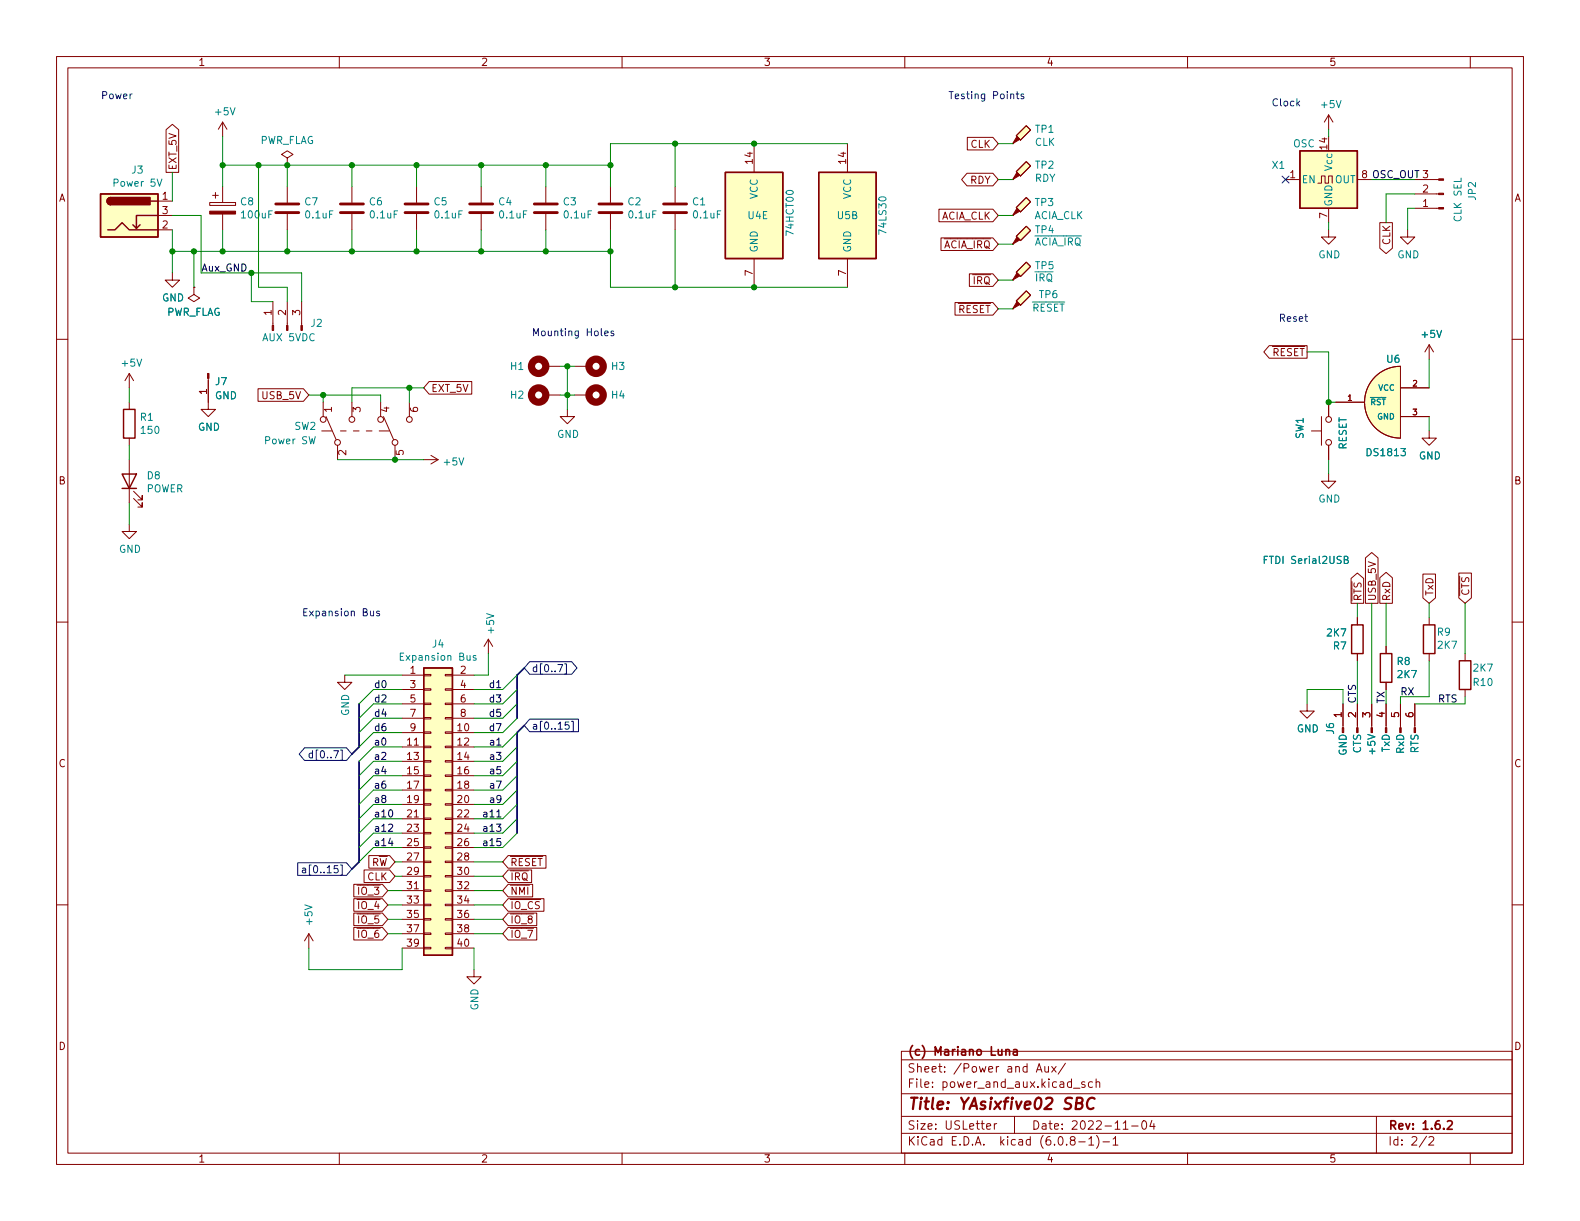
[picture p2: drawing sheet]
<svg xmlns="http://www.w3.org/2000/svg" width="279mm" height="216mm" viewBox="0 0 279 216" stroke-linecap="round" stroke-linejoin="round" font-family="sans-serif">
<g fill="none" stroke="#840000" stroke-width=".18">
<path d="M10 10h259.4v195.9h-259.4zM12 12h255.4v191.9h-255.4zM60 10v2M110 10v2M160 10v2M210 10v2M260 10v2M27.9 35.6h2.6M27.9 38.1h2.6M29.4 22.9l1.1-.9 1.1 .9v7.6h-2.2zM37.1 35.8h4.6v.5h-4.6zM37.6 34.5h1"/>
<path d="M38.1 34v1.1M39.4 21.6v2.5M39.4 33v2.8M39.4 37.8v2.8M39.4 21.6l-.8 1.3M39.4 21.6l.7 1.3M50.8 27.9l1-.6-1-.6-1 .6 1 .6v1.3M50.8 29.2h.1M50.8 33v2.8M50.8 37.8v2.8M62.2 33v2.8M62.2 37.8v2.8"/>
<path d="M73.7 33v2.8M73.7 37.8v2.8M85.1 33v2.8M85.1 37.8v2.8M96.5 33v2.8M96.5 37.8v2.8M107.9 33v2.8M107.9 37.8v2.8M119.4 33v2.8M119.4 37.8v2.8M133.3 25.4v5.1M149.9 25.4v5.1"/>
<path d="M166 37h9.6l.9 1.1-.9 1.1h-9.6zM171 30.6h4.6l.9 1.2-.9 1.1h-4.6l-1-1.1zM171.1 24.3h4.5l.9 1.1-.9 1.1h-4.5zM179.1 38.1h.1M179.1 25.4h.1M179.1 31.8h.1M179.7 36.7l1.8-1.8 .7 .8-1.7 1.8zM179.7 24l1.8-1.8 .7 .8-1.7 1.8zM181.5 28.6l.7 .7-1.7 1.8-.8-.7zM227.3 31.8h2.6M233 32.4h.7v-1.3h.6v1.3h.6v-1.3h.7v1.3M234.9 20.3v2.6"/>
<path d="M234.9 36.8v2.6M234.9 20.3l-.7 1.3M234.9 20.3l.8 1.3M240 31.8h2.6M244 39.4h2.2v4.5l-1.1 .9-1.1-.9zM250.2 31.8h4.2M250.2 34.3h4.2M250.2 36.8h4.2M10 60h2M27.9 40.6h2.6M30.5 48.3v1.2h1.2l-1.2 1.3-1.3-1.3h1.3M34.3 50.8v1.3l1 .6-1 .6-1-.6 1-.6"/>
<path d="M34.3 50.8h.1M48.3 53.3v4.3M50.8 53.3v4.3M53.3 53.3v4.3M133.3 45.7v5.1M149.9 45.7v5.1M166.4 42.1h9.2l.9 1.1-.9 1.1h-9.2zM168.9 53.5h6.7l.9 1.1-.9 1.1h-6.7zM171.4 48.4h4.2l.9 1.1-.9 1.1h-4.2zM179.1 49.5h.1M179.1 43.2h.1M179.1 54.6h.1"/>
<path d="M179.7 48.1l1.8-1.7 .7 .7-1.7 1.8zM179.7 53.2l1.8-1.8 .7 .8-1.7 1.8zM181.5 40l.7 .8-1.7 1.7-.8-.7zM234.9 40.6v1.3h1.3l-1.3 1.3-1.2-1.3h1.2M248.9 40.6v1.3h1.3l-1.3 1.3-1.3-1.3h1.3M267.4 60h2M22.9 66v2.6M22.9 71.1v1.3M22.9 77.5v1.2M22.9 66l-.8 1.3M22.9 66l.7 1.3M36.8 66.9v5.5h1.3l-1.3 1.3-1.2-1.3h1.2"/>
<path d="M45.6 68.7h8.1l.9 1.2-.9 1.1h-8.1zM56.9 76.2h1.8M57.1 71.1v2.6M57.7 73.7l1.7 4M59.7 78.7v2.6M60.2 76.2h1M62.2 71.1v2.6M62.5 76.2h1M64.8 76.2h1M67.1 76.2h1.7M67.3 71.1v2.6M67.8 73.7l1.8 4"/>
<path d="M69.8 78.7v2.6M72.4 71.1v2.6M75.9 67.5h7.5v2.2h-7.5l-1-1.1zM96.5 64.8h2.6M96.5 69.9h2.6M100.3 72.4v1.3h1.3l-1.3 1.2-1.2-1.2h1.2M101.6 64.8h2.5M101.6 69.9h2.5M224.4 61.1h6.7v2.2h-6.7l-.9-1.1zM231.9 76.2h1.8M233.7 73.7v5M234.9 71.1v2.6"/>
<path d="M234.9 78.7v2.6M236.2 71.1h5M243.2 66.6a6.4 6.4 0 0 1 4.4-1.8v12.7a6.4 6.4 0 0 1-5.8-4 6.4 6.4 0 0 1 1.4-6.9zM247.7 68.6h5M247.7 73.7h5M252.7 76.2v1.3h1.3l-1.3 1.2-1.2-1.2h1.2M252.7 61v2.5M252.7 61l-.7 1.2M252.7 61l.8 1.2M22.9 92.7v1.3h1.2l-1.2 1.3-1.3-1.3h1.3M22.9 81.3v7.6M23.6 88.1l1.5 1.6v-.8v.8h-.7"/>
<path d="M23.6 86.9l1.5 1.5v-.8v.8h-.7M74.9 81.3h2.6M76.2 80.5l1.3 .8M77.5 81.3l-1.3 .7M234.9 83.8v1.3h1.3l-1.3 1.3-1.2-1.3h1.2M241.5 98.7l1.1-1 1.1 1v8h-2.2zM10 110h2M61 119.4v1.3h1.2l-1.2 1.2-1.3-1.2h1.3M71.1 119.4h3.8M74.9 119.3h1.3v.2h-1.3zM78.7 119.3h1.3v.2h-1.3zM80 119.4h3.8"/>
<path d="M86.4 113l-.8 1.3M86.4 113v2.6M86.4 113l.7 1.3M238.9 102.3l1.1-1 1.1 1v4.4h-2.2zM240 109.2v1.3M240 115.6v1.2M244 102.2l1.1-1 1.1 1v4.5h-2.2zM245.1 114.3v1.3M251.6 101.5h2.2v4.2l-1.1 1-1.1-1zM252.7 109.2v1.3M252.7 115.6v1.2M258 101.3h2.2v4.4l-1.1 1-1.1-1z"/>
<path d="M259.1 115.6v1.2M267.4 110h2M71.1 129.5h3.8M71.1 132.1h3.8M71.1 134.6h3.8M71.1 137.2h3.8M71.1 139.7h3.8M71.1 121.9h3.8M71.1 124.5h3.8M71.1 127h3.8M74.9 139.6h1.3v.2h-1.3zM74.9 137h1.3v.3h-1.3z"/>
<path d="M74.9 134.5h1.3v.2h-1.3zM74.9 132h1.3v.2h-1.3zM74.9 129.4h1.3v.3h-1.3zM74.9 126.9h1.3v.2h-1.3zM74.9 124.3h1.3v.3h-1.3zM74.9 121.8h1.3v.2h-1.3zM78.7 139.6h1.3v.2h-1.3zM78.7 137h1.3v.3h-1.3zM78.7 134.5h1.3v.2h-1.3zM78.7 132h1.3v.2h-1.3zM78.7 129.4h1.3v.3h-1.3zM78.7 126.9h1.3v.2h-1.3z"/>
<path d="M78.7 124.3h1.3v.3h-1.3zM78.7 121.8h1.3v.2h-1.3zM80 129.5h3.8M80 132.1h3.8M80 134.6h3.8M80 137.2h3.8M80 139.7h3.8M80 121.9h3.8M80 124.5h3.8M80 127h3.8M231.1 124.5v1.2h1.3l-1.3 1.3-1.2-1.3h1.2M237.5 124.5v4.2"/>
<path d="M240 124.5v4.2M242.6 124.5v4.2M245.1 120.7v1.2M245.1 124.5v4.2M247.6 124.5v4.2M250.2 124.5v4.2M259.1 121.9v1.3M10 160h2M62.6 156.4h5l1 1.1-1 1.1h-5zM62.6 158.9h5l1 1.1-1 1.1h-5zM64.4 153.8h4.5l.9 1.1-.9 1.2h-4.5zM65.2 151.3h3.7l.9 1.1-.9 1.1h-3.7z"/>
<path d="M71.1 142.2h3.8M71.1 144.8h3.8M71.1 147.3h3.8M71.1 149.9h3.8M71.1 152.4h3.8M71.1 154.9h3.8M71.1 157.5h3.8M74.9 159.9h1.3v.2h-1.3zM74.9 157.4h1.3v.2h-1.3zM74.9 154.8h1.3v.3h-1.3zM74.9 152.3h1.3v.2h-1.3zM74.9 149.7h1.3v.3h-1.3z"/>
<path d="M74.9 147.2h1.3v.2h-1.3zM74.9 144.7h1.3v.2h-1.3zM74.9 142.1h1.3v.3h-1.3zM78.7 159.9h1.3v.2h-1.3zM78.7 157.4h1.3v.2h-1.3zM78.7 154.8h1.3v.3h-1.3zM78.7 152.3h1.3v.2h-1.3zM78.7 149.7h1.3v.3h-1.3zM78.7 147.2h1.3v.2h-1.3zM78.7 144.7h1.3v.2h-1.3zM78.7 142.1h1.3v.3h-1.3zM80 142.2h3.8"/>
<path d="M80 144.8h3.8M80 147.3h3.8M80 149.9h3.8M80 152.4h3.8M80 154.9h3.8M80 157.5h3.8M89.9 158.9h6.3v2.2h-6.3l-1-1.1zM89.9 156.4h4.3v2.2h-4.3l-1-1.1zM89.9 153.8h4.1v2.3h-4.1l-1-1.2zM89.9 151.3h6.7v2.2h-6.7l-1-1.1zM267.4 160h2M54.6 165.1l-.8 1.3"/>
<path d="M54.6 165.1v2.5M54.6 165.1l.8 1.3M62.6 161.4h5l1 1.2-1 1.1h-5zM62.6 164h5l1 1.1-1 1.1h-5zM63.4 162v1.2M64.1 162h.2a.43 .43 0 0 1 .5 .4v.4a.42 .42 0 0 1-.4 .4 .42 .42 0 0 1-.4-.4v-.4zM65.1 163.3h.9M66.9 162h-.6v.6l.1-.2 .5 .1 .1 .2-.1 .4-.2 .1-.4-.1M71.1 160h3.8M71.1 162.6h3.8M71.1 165.1h3.8M71.1 167.6h3.8"/>
<path d="M74.9 167.5h1.3v.3h-1.3zM74.9 165h1.3v.2h-1.3zM74.9 162.4h1.3v.3h-1.3zM78.7 167.5h1.3v.3h-1.3zM78.7 165h1.3v.2h-1.3zM78.7 162.4h1.3v.3h-1.3zM80 160h3.8M80 162.6h3.8M80 165.1h3.8M80 167.6h3.8M83.8 171.5v1.2h1.3l-1.3 1.3-1.3-1.3h1.3M89.9 164h5v2.2h-5l-1-1.1z"/>
<path d="M89.9 161.4h5v2.3h-5l-1-1.1zM159.4 185.9h108v18h-108zM159.4 197.4h108M159.4 193.4h108M159.4 187.4h108M174.5 199.2l.7-.2-.1-.3h-.4l-.2 .2v.7h.6M175.8 198.7v1M176.3 198.7h-.3l-.2 .3M179.4 197.4v3M183.3 189.6l.5-1.5 .5 1.5M183.4 189.1h.7M184.8 188.6v.9l.4 .1 .2-.2"/>
<path d="M185.4 188.6v1M186 188.6l.8 1M186.8 188.6l-.8 1M188.4 188l-1.3 1.9M189.8 192.4h1.2M191.8 191.4l-.3-.1-.2 .2v.2l.5 .2v.3h-.5M193.2 191.4l-.4-.1-.3 .3v.4l.1 .2h.6M193.8 191.4l.2-.1 .4 .1 .1 .9M193.8 190.8v1.5M198.6 199.7h.9M200.1 199.1h1.2M202.1 198.2h.2a.81 .81 0 0 1 .5 .6 .81 .81 0 0 1-.3 .8l-.1 .1a.81 .81 0 0 1-.6-.6 .81 .81 0 0 1 .3-.9z"/>
<path d="M203.7 198.1l-.4 1.1h1M204 198.7v1M243.4 197.4v6.5M60 203.9v2M110 203.9v2M159.4 200.4h108M160 203.9v2M189.5 201.6l-.2-.3v-.2l.2-.1h.5l.1 .3-.1 .2-.6 .2-.1 .2v.4l.2 .2 .5-.1 .1-.2-.1-.4-.2-.2M190.8 201.9h1.1M192.5 201.4l.5-.4v1.5M192.5 202.5h.9M193.9 200.8a1.72 1.72 0 0 1 0 2.2"/>
<path d="M195 201.9h1.2M196.8 201.4l.5-.4v1.5M196.8 202.5h.9M210 203.9v2M252.3 200.9l-1.3 1.9M252.7 201.1l.6-.1 .2 .1v.3l-.9 1.1h.9M260 203.9v2"/>
<circle cx="57.2" cy="74.2" r=".51"/>
<circle cx="59.7" cy="78.2" r=".51"/>
<circle cx="62.2" cy="74.2" r=".51"/>
<circle cx="67.3" cy="74.2" r=".51"/>
<circle cx="69.9" cy="78.2" r=".51"/>
<circle cx="72.4" cy="74.2" r=".51"/>
<circle cx="235" cy="74.2" r=".51"/>
<circle cx="235" cy="78.2" r=".51"/>
</g>
<path d="M177.9 185.7l.2-.1 .4 .1v.9M177.9 185.6v1M179.2 185.7h.6l.1 .9M179.9 185.9l-.5 .1a.29 .29 0 0 0-.2 .3 .29 .29 0 0 0 .2 .3l.5-.1M256 198.3l.5-.1 .2 .1 .1 .3-.9 1.1h.9" fill="none" stroke="#840000" stroke-width=".3"/>
<path d="M190.3 195.1l.9-.1a.46 .46 0 0 0 .2-.5 .46 .46 0 0 0-.3-.4h-.7l-.2 2h.8a.53 .53 0 0 0 .4-.5 .53 .53 0 0 0-.4-.5M193.6 194.3a.88 .88 0 0 0-1 0 .88 .88 0 0 0-.4 .9 .69 .69 0 0 0 .3 .8 .69 .69 0 0 0 .9-.1" fill="none" stroke="#840000" stroke-width=".4"/>
<g fill="none" stroke="#840000" stroke-width=".25">
<path d="M17.8 34.3h10.1v7.6h-10.1zM19.6 34.9a.64 .64 0 0 0-.7 .7 .64 .64 0 0 0 .7 .6M24.8 39.8l-.7 .6M26.7 35.6h1.2M27.9 38.1h-3.8v2.3l-.6-.6M128.3 30.5h10.1v15.2h-10.1zM144.8 30.5h10.1v15.2h-10.1zM229.9 26.7h10.1v10.1h-10.1zM19 40.6h1.3l1.3-1.2 1.3 1.2h5M21.8 72.4h2.1v5.1h-2.1zM21.6 83.8h2.5l-1.2 2.6zM21.6 86.4h2.5"/>
<path d="M74.9 118.1h5.1v50.8h-5.1zM239 110.5h2v5.1h-2zM244.1 115.6h2v5.1h-2zM251.7 110.5h2v5.1h-2zM258.1 116.8h2v5.1h-2z"/>
</g>
<g fill="#840000" stroke="#840000" stroke-width=".18">
<path d="M250.1 128.7h.2v.8h-.2z"/>
<path d="M247.5 128.7h.3v.8h-.3z"/>
<path d="M245 128.7h.2v.8h-.2z"/>
<path d="M242.4 128.7h.3v.8h-.3z"/>
<path d="M239.9 128.7h.3v.8h-.3z"/>
<path d="M237.4 128.7h.2v.8h-.2z"/>
<path d="M37.1 37.3h4.6v.5h-4.6z"/>
<path d="M36.7 66h.3v.9h-.3z"/>
<path d="M179.8 48.3l.5 .5-1.2 .7z"/>
<path d="M179.8 41.9l.5 .5-1.2 .8z"/>
<path d="M179.8 53.3l.5 .5-1.2 .8z"/>
<path d="M179.8 36.8l.5 .5-1.2 .8z"/>
<path d="M179.8 24.1l.5 .5-1.2 .8z"/>
<path d="M179.8 30.5l.5 .5-1.2 .8z"/>
<path d="M53.2 57.6h.3v.8h-.3z"/>
<path d="M50.7 57.6h.2v.8h-.2z"/>
<path d="M48.1 57.6h.3v.8h-.3z"/>
<path d="M254.4 31.6h.9v.3h-.9z"/>
<path d="M254.4 34.2h.9v.2h-.9z"/>
<path d="M254.4 36.7h.9v.3h-.9z"/>
</g>
<path d="M27.8 31.7l.4 1.2 .4-1.2M237.7 99l.6-.1 .1-.2-.1-.2-.6-.1v1.2h.5l.2-.1v-.3l-.3-.2M84.2 116l-.3-.1-.2 .2v.2l.5 .1v.3h-.5" fill="none" stroke="#008484" stroke-width=".18"/>
<g fill="none" stroke="#840000" stroke-width="1.3">
<circle cx="95.2" cy="64.8" r="1.27"/>
<circle cx="95.2" cy="69.8" r="1.27"/>
<circle cx="105.4" cy="64.8" r="1.27"/>
<circle cx="105.4" cy="69.8" r="1.27"/>
</g>
<g fill="none" stroke="#840000" stroke-width=".51">
<path d="M48.8 37.6h4M48.8 36.1h4M60.2 37.6h4.1M60.2 36.1h4.1M71.6 37.6h4.1M71.6 36.1h4.1M83.1 37.6h4M83.1 36.1h4M94.5 37.6h4.1M94.5 36.1h4.1M105.9 37.6h4.1M105.9 36.1h4.1"/>
<path d="M117.3 37.6h4.1M117.3 36.1h4.1"/>
</g>
<g fill="#ffffc2" stroke="#ffffc2" stroke-width=".18">
<path d="M243.2 66.6a6.4 6.4 0 0 1 4.4-1.8v12.7a6.4 6.4 0 0 1-5.8-4 6.4 6.4 0 0 1 1.4-6.9z"/>
<path d="M128.3 30.5h10.1v15.2h-10.1z"/>
<path d="M144.8 30.5h10.1v15.2h-10.1z"/>
<path d="M17.8 34.3h10.1v7.6h-10.1z"/>
<path d="M229.9 26.7h10.1v10.1h-10.1z"/>
<path d="M179.7 48.1l1.8-1.7 .7 .7-1.7 1.8z"/>
<path d="M181.5 40l.7 .8-1.7 1.7-.8-.7z"/>
<path d="M179.7 53.2l1.8-1.8 .7 .8-1.7 1.8z"/>
<path d="M179.7 36.7l1.8-1.8 .7 .8-1.7 1.8z"/>
<path d="M74.9 118.1h5.1v50.8h-5.1z"/>
<path d="M179.7 24l1.8-1.8 .7 .8-1.7 1.8z"/>
<path d="M181.5 28.6l.7 .7-1.7 1.8-.8-.7z"/>
</g>
<g fill="#840000" stroke="#840000" stroke-width=".25">
<path d="M19.1 35.1l.5-.2v1.3a.64 .64 0 0 1-.6-.4 .64 .64 0 0 1 .1-.7z"/>
<path d="M19.6 34.9h6.9v1.3h-6.9z"/>
</g>
<g fill="none" stroke="#000084" stroke-width=".18">
<path d="M226.7 31.1l1.2 1.3M227.9 31.1l-1.2 1.3M93.7 117h7.4l.9 1.1-.9 1.1h-7.4l-1-1.1zM98.7 117.5h.8l-.5 1.3M99.9 117.4h.3v1.8h-.3M53.9 132.2h7.4l.9 1.2-.9 1.1h-7.4l-1-1.1zM55.3 133.2h-.4l-.2 .2 .1 .6h.5M93.7 127.2h8.6v2.2h-8.6l-1-1.1zM100.6 127.7h-.6l-.1 .6 .2-.2 .4 .1 .1 .2v.4l-.2 .1-.5-.1M101.1 127.5h.3v1.9h-.3M52.6 152.6h8.7l.9 1.1-.9 1.1h-8.7zM53.5 153.5h.5v.8"/>
<path d="M54 153.8l-.4 .1-.2 .1 .2 .3h.4"/>
</g>
<path d="M179.7 16.6h.5M179.9 16.2v1.1l.3 .2M181 16.7l-.3-.1-.2 .2 .1 .2 .4 .1v.3h-.5M106.9 58.9l.6-.1v-.2l-.4-.1-.2 .2 .1 .6h.5M108.5 58.6l-.3-.1-.2 .2 .1 .2 .4 .1v.3h-.5M65.5 108.1l.1 .7 .3 .1 .2-.1M66.1 108.1v.8M67.1 108.1h-.3l-.2 .1 .1 .2 .4 .1v.3h-.5" fill="none" stroke="#0000c2" stroke-width=".18"/>
<path d="M92.7 118.1l-1.3 1.3v7.6M63.5 124.5v7.6l-1.3 1.3M63.5 134.6v17.8l-1.3 1.3M92.7 128.3l-1.3 1.2v17.8" fill="none" stroke="#000084" stroke-width=".3"/>
<g fill="none" stroke="#008400" stroke-width=".18">
<path d="M30.5 38.1h5.1v10.2h17.7v5M30.5 30.5v5.1M39.4 29.2h68.5M39.4 24.1v8.9M45.7 29.2v21.6h5.1v2.5M50.8 29.2v3.8M62.2 29.2v3.8M73.7 29.2v3.8M85.1 29.2v3.8M96.5 29.2v3.8M119.4 25.4v7.6M149.9 25.4h-42v7.6"/>
<path d="M176.5 25.4h2.6M176.5 38.1h2.6M176.5 31.8h2.6M234.9 22.9v1.2M234.9 39.4v1.2M242.6 31.8h7.6M250.2 34.3h-5.1v5.1M250.2 36.8h-1.3v3.8M30.5 40.6v7.7M30.5 44.5h77.4M34.3 44.5v6.3M39.4 40.6v3.9"/>
<path d="M44.4 48.3v5h3.9M50.8 40.6v3.9M62.2 40.6v3.9M73.7 40.6v3.9M85.1 40.6v3.9M96.5 40.6v3.9M107.9 40.6v10.2h42M119.4 40.6v10.2M176.5 49.5h2.6M176.5 43.2h2.6M176.5 54.6h2.6M22.9 68.6v2.5"/>
<path d="M22.9 78.7v2.6M54.6 69.9h12.7v1.2M57.1 69.9v1.2M72.4 68.6v2.5M74.9 68.6h-12.7v2.5M99.1 69.9h2.5M99.1 64.8h2.5M100.3 64.8v7.6M231.1 62.2h3.8v8.9h1.3M252.7 63.5v5.1M252.7 73.7v2.5M22.9 88.9v3.8"/>
<path d="M59.7 81.3h15.2M234.9 81.3v2.5M61 119.4h10.1M86.4 115.6v3.8h-2.6M91.4 119.4l-2.5 2.5h-5.1M240 106.7v2.5M240 116.8v7.7M242.6 106.7v17.8M245.1 106.7v7.6M252.7 106.7v2.5M252.7 116.8v6.4h-5.1v1.3M259.1 106.7v8.9"/>
<path d="M71.1 137.2h-5.1l-2.5 2.5M71.1 134.6h-5.1l-2.5 2.6M71.1 121.9h-5.1l-2.5 2.6M71.1 139.7h-5.1l-2.5 2.5M71.1 129.5h-5.1l-2.5 2.6M71.1 132.1h-5.1l-2.5 2.5M71.1 127h-5.1l-2.5 2.5M71.1 124.5h-5.1l-2.5 2.5M91.4 134.6l-2.5 2.6h-5.1M91.4 132.1l-2.5 2.5h-5.1M91.4 137.2l-2.5 2.5h-5.1M91.4 139.7l-2.5 2.5h-5.1"/>
<path d="M91.4 127l-2.5 2.5h-5.1M91.4 129.5l-2.5 2.6h-5.1M91.4 124.5l-2.5 2.5h-5.1M91.4 121.9l-2.5 2.6h-5.1M231.1 124.5v-2.6h6.4v2.6M259.1 123.2v1.3h-8.9M68.6 157.5h2.5M69.8 154.9h1.3M69.8 152.4h1.3M71.1 142.2h-5.1l-2.5 2.6M71.1 147.3h-5.1l-2.5 2.6M71.1 149.9h-5.1l-2.5 2.5"/>
<path d="M71.1 144.8h-5.1l-2.5 2.5M83.8 154.9h5.1M83.8 157.5h5.1M83.8 152.4h5.1M91.4 144.8l-2.5 2.5h-5.1M91.4 147.3l-2.5 2.6h-5.1M91.4 142.2l-2.5 2.6h-5.1M54.6 167.6v3.9h16.5v-3.9M68.6 160h2.5M68.6 165.1h2.5M68.6 162.6h2.5M83.8 160h5.1"/>
<path d="M83.8 165.1h5.1M83.8 167.6v3.9M83.8 162.6h5.1"/>
</g>
<g fill="#008400" stroke="#008400" stroke-width=".18">
<circle cx="45.7" cy="29.2" r=".46"/>
<circle cx="44.4" cy="48.3" r=".46"/>
<circle cx="39.4" cy="44.5" r=".46"/>
<circle cx="62.2" cy="29.2" r=".46"/>
<circle cx="34.3" cy="44.5" r=".46"/>
<circle cx="39.4" cy="29.2" r=".46"/>
<circle cx="50.8" cy="29.2" r=".46"/>
<circle cx="50.8" cy="44.5" r=".46"/>
<circle cx="30.5" cy="44.5" r=".46"/>
<circle cx="72.4" cy="68.6" r=".46"/>
<circle cx="62.2" cy="44.5" r=".46"/>
<circle cx="69.8" cy="81.3" r=".46"/>
<circle cx="57.1" cy="69.9" r=".46"/>
<circle cx="100.3" cy="64.8" r=".46"/>
<circle cx="100.3" cy="69.9" r=".46"/>
<circle cx="73.7" cy="44.5" r=".46"/>
<circle cx="85.1" cy="29.2" r=".46"/>
<circle cx="73.7" cy="29.2" r=".46"/>
<circle cx="133.3" cy="25.4" r=".46"/>
<circle cx="119.4" cy="25.4" r=".46"/>
<circle cx="85.1" cy="44.5" r=".46"/>
<circle cx="96.5" cy="44.5" r=".46"/>
<circle cx="107.9" cy="44.5" r=".46"/>
<circle cx="96.5" cy="29.2" r=".46"/>
<circle cx="119.4" cy="50.8" r=".46"/>
<circle cx="133.3" cy="50.8" r=".46"/>
<circle cx="107.9" cy="29.2" r=".46"/>
<circle cx="234.9" cy="71.1" r=".46"/>
</g>
<text font-size="2.8" fill="#840000" x="160.4" y="196.2">Title: YAsixfive02 SBC</text>
<g font-size="2.1" fill="#840000">
<text x="160.4" y="189.7">Sheet: /Power and Aux/</text>
<text x="160.4" y="186.7">(c) Mariano Luna</text>
<text x="160.4" y="192.4">File: power_and_aux.kicad_sch</text>
<text x="160.4" y="202.5">KiCad E.D.A. kicad (6.0.8-1)-1</text>
<text x="160.4" y="199.7">Size: USLetter</text>
<text x="182.4" y="199.7">Date: 2022-11-04</text>
<text x="245.4" y="199.7">Rev: 1.6.2</text>
<text x="245.4" y="202.5">Id: 2/2</text>
</g>
<g font-size="1.8" fill="#840000">
<text x="35" y="11.6">1</text>
<text x="85" y="11.6">2</text>
<text x="135" y="11.6">3</text>
<text x="185" y="11.6">4</text>
<text x="235" y="11.6">5</text>
<text x="133.1" y="28.9" transform="rotate(-90 133.1 28.9)">14</text>
<text x="149.6" y="28.9" transform="rotate(-90 149.6 28.9)">14</text>
<text x="171.6" y="26.1">CLK</text>
<text x="234.7" y="26.4" transform="rotate(-90 234.7 26.4)">14</text>
<text x="10.3" y="35.6">A</text>
<text x="28.7" y="35.3">1</text>
<text x="31.2" y="30.2" transform="rotate(-90 31.2 30.2)">EXT_5V</text>
<text x="171.5" y="32.5">RDY</text>
<text x="228.1" y="31.5">1</text>
<text x="251.6" y="34">2</text>
<text x="267.7" y="35.6">A</text>
<text x="28.7" y="40.4">2</text>
<text x="28.7" y="37.8">3</text>
<text x="166.3" y="38.8">ACIA_CLK</text>
<text x="234.7" y="38.6" transform="rotate(-90 234.7 38.6)">7</text>
<text x="251.6" y="36.6">1</text>
<text x="165.4" y="43.9">~{ACIA_IRQ}</text>
<text x="245.8" y="43.3" transform="rotate(-90 245.8 43.3)">CLK</text>
<text x="133.1" y="48.8" transform="rotate(-90 133.1 48.8)">7</text>
<text x="149.6" y="48.8" transform="rotate(-90 149.6 48.8)">7</text>
<text x="170.7" y="50.3">~{IRQ}</text>
<text x="48" y="55.7" transform="rotate(-90 48 55.7)">1</text>
<text x="50.5" y="55.7" transform="rotate(-90 50.5 55.7)">2</text>
<text x="53.1" y="55.7" transform="rotate(-90 53.1 55.7)">3</text>
<text x="168" y="55.3">~{RESET}</text>
<text x="223.5" y="63">~{RESET}</text>
<text x="36.6" y="69.7" transform="rotate(-90 36.6 69.7)">1</text>
<text x="46.5" y="70.6">USB_5V</text>
<text x="76.2" y="69.3">EXT_5V</text>
<text x="58.7" y="72.9" transform="rotate(-90 58.7 72.9)">1</text>
<text x="63.8" y="72.9" transform="rotate(-90 63.8 72.9)">3</text>
<text x="68.8" y="72.9" transform="rotate(-90 68.8 72.9)">4</text>
<text x="73.9" y="72.9" transform="rotate(-90 73.9 72.9)">6</text>
<text x="61.2" y="80.5" transform="rotate(-90 61.2 80.5)">2</text>
<text x="71.4" y="80.5" transform="rotate(-90 71.4 80.5)">5</text>
<text x="10.3" y="85.7">B</text>
<text x="267.7" y="85.7">B</text>
<text x="240.8" y="106.4" transform="rotate(-90 240.8 106.4)">~{RTS}</text>
<text x="243.3" y="106.4" transform="rotate(-90 243.3 106.4)">USB_5V</text>
<text x="245.8" y="106.4" transform="rotate(-90 245.8 106.4)">RxD</text>
<text x="253.5" y="105.4" transform="rotate(-90 253.5 105.4)">TxD</text>
<text x="259.8" y="105.4" transform="rotate(-90 259.8 105.4)">~{CTS}</text>
<text x="72.5" y="119.1">1</text>
<text x="81.4" y="119.1">2</text>
<text x="72.5" y="121.7">3</text>
<text x="72.5" y="124.2">5</text>
<text x="81.4" y="121.7">4</text>
<text x="81.4" y="124.2">6</text>
<text x="72" y="131.8">11</text>
<text x="72.5" y="126.7">7</text>
<text x="72.5" y="129.3">9</text>
<text x="80.9" y="129.3">10</text>
<text x="80.9" y="131.8">12</text>
<text x="81.4" y="126.7">8</text>
<text x="237.2" y="126.9" transform="rotate(-90 237.2 126.9)">1</text>
<text x="239.8" y="126.9" transform="rotate(-90 239.8 126.9)">2</text>
<text x="242.3" y="126.9" transform="rotate(-90 242.3 126.9)">3</text>
<text x="244.9" y="126.9" transform="rotate(-90 244.9 126.9)">4</text>
<text x="247.4" y="126.9" transform="rotate(-90 247.4 126.9)">5</text>
<text x="249.9" y="126.9" transform="rotate(-90 249.9 126.9)">6</text>
<text x="10.3" y="135.6">C</text>
<text x="72" y="134.4">13</text>
<text x="72" y="136.9">15</text>
<text x="80.9" y="134.4">14</text>
<text x="80.9" y="136.9">16</text>
<text x="267.7" y="135.6">C</text>
<text x="72" y="139.4">17</text>
<text x="72" y="142">19</text>
<text x="80.9" y="139.4">18</text>
<text x="80.9" y="142">20</text>
<text x="72" y="144.5">21</text>
<text x="72" y="147.1">23</text>
<text x="72" y="149.6">25</text>
<text x="80.9" y="144.5">22</text>
<text x="80.9" y="147.1">24</text>
<text x="80.9" y="149.6">26</text>
<text x="64.3" y="153.1">R~{W}</text>
<text x="64.9" y="155.7">CLK</text>
<text x="72" y="152.1">27</text>
<text x="72" y="154.7">29</text>
<text x="80.9" y="152.1">28</text>
<text x="80.9" y="154.7">30</text>
<text x="90.2" y="155.7">~{IRQ}</text>
<text x="90.2" y="153.1">~{RESET}</text>
<text x="62.1" y="158.2">~{IO_3}</text>
<text x="62.1" y="160.7">~{IO_4}</text>
<text x="72" y="157.2">31</text>
<text x="72" y="159.8">33</text>
<text x="80.9" y="157.2">32</text>
<text x="80.9" y="159.8">34</text>
<text x="90.2" y="160.7">~{IO_CS}</text>
<text x="90.2" y="158.2">~{NMI}</text>
<text x="62.1" y="165.8">~{IO_6}</text>
<text x="72" y="162.3">35</text>
<text x="72" y="164.8">37</text>
<text x="72" y="167.4">39</text>
<text x="80.9" y="162.3">36</text>
<text x="80.9" y="164.8">38</text>
<text x="80.9" y="167.4">40</text>
<text x="90.2" y="165.8">~{IO_7}</text>
<text x="90.2" y="163.3">~{IO_8}</text>
<text x="10.3" y="185.7">D</text>
<text x="267.7" y="185.7">D</text>
<text x="35" y="205.6">1</text>
<text x="85" y="205.6">2</text>
<text x="135" y="205.6">3</text>
<text x="185" y="205.6">4</text>
<text x="235" y="205.6">5</text>
</g>
<g font-size="1.8" fill="#0000c2">
<text x="17.8" y="17.5">Power</text>
<text x="167.6" y="17.5">Testing Points</text>
<text x="224.8" y="18.8">Clock</text>
<text x="94" y="59.4">Mounting Holes</text>
<text x="226.1" y="56.9">Reset</text>
<text x="53.3" y="109">Expansion Bus</text>
</g>
<g font-size="1.8" fill="#008484">
<text x="38.2" y="20.4">+5V</text>
<text x="183.1" y="23.5">TP1</text>
<text x="233.7" y="19.1">+5V</text>
<text x="45.8" y="25.5">PWR_FLAG</text>
<text x="183" y="25.8">CLK</text>
<text x="183.1" y="29.8">TP2</text>
<text x="225" y="29.8">X1</text>
<text x="228.7" y="26">OSC</text>
<text x="20.3" y="33">Power 5V</text>
<text x="23.3" y="30.7">J3</text>
<text x="134" y="35.2" transform="rotate(-90 134 35.2)">VCC</text>
<text x="150.5" y="35.2" transform="rotate(-90 150.5 35.2)">VCC</text>
<text x="183" y="32.1">RDY</text>
<text x="230.1" y="32.4">EN</text>
<text x="235.6" y="30.1" transform="rotate(-90 235.6 30.1)">Vcc</text>
<text x="236" y="32.4">OUT</text>
<text x="261" y="35.3" transform="rotate(-90 261 35.3)">JP2</text>
<text x="42.6" y="36.3">C8</text>
<text x="42.8" y="38.6">100uF</text>
<text x="53.9" y="36.3">C7</text>
<text x="54.1" y="38.6">0.1uF</text>
<text x="65.3" y="36.3">C6</text>
<text x="65.6" y="38.6">0.1uF</text>
<text x="76.8" y="36.3">C5</text>
<text x="77" y="38.6">0.1uF</text>
<text x="88.2" y="36.3">C4</text>
<text x="88.4" y="38.6">0.1uF</text>
<text x="99.6" y="36.3">C3</text>
<text x="99.8" y="38.6">0.1uF</text>
<text x="111.1" y="36.3">C2</text>
<text x="111.3" y="38.6">0.1uF</text>
<text x="122.5" y="36.3">C1</text>
<text x="122.7" y="38.6">0.1uF</text>
<text x="132.3" y="38.7">U4E</text>
<text x="140.3" y="41.4" transform="rotate(-90 140.3 41.4)">74HCT00</text>
<text x="148.1" y="38.7">U5B</text>
<text x="156.7" y="41.2" transform="rotate(-90 156.7 41.2)">74LS30</text>
<text x="182.8" y="38.7">ACIA_CLK</text>
<text x="183.1" y="36.4">TP3</text>
<text x="183.1" y="41.2">TP4</text>
<text x="235.6" y="36.6" transform="rotate(-90 235.6 36.6)">GND</text>
<text x="258.4" y="39.1" transform="rotate(-90 258.4 39.1)">CLK SEL</text>
<text x="134" y="44.7" transform="rotate(-90 134 44.7)">GND</text>
<text x="150.5" y="44.7" transform="rotate(-90 150.5 44.7)">GND</text>
<text x="182.2" y="43.4">~{ACIA_IRQ}</text>
<text x="183.1" y="47.6">TP5</text>
<text x="233.1" y="45.7">GND</text>
<text x="247.1" y="45.7">GND</text>
<text x="28.6" y="53.3">GND</text>
<text x="182.4" y="49.8">~{IRQ}</text>
<text x="183.8" y="52.7">TP6</text>
<text x="29.3" y="55.8">PWR_FLAG</text>
<text x="55" y="57.8">J2</text>
<text x="181.8" y="55.1">~{RESET}</text>
<text x="251.5" y="59.7">+5V</text>
<text x="21.6" y="64.8">+5V</text>
<text x="46.6" y="60.3">AUX 5VDC</text>
<text x="90.3" y="65.4">H1</text>
<text x="108.2" y="65.4">H3</text>
<text x="245.2" y="64.1">U6</text>
<text x="38" y="70.6">GND</text>
<text x="38.1" y="68.1">J7</text>
<text x="90.3" y="70.5">H2</text>
<text x="108.2" y="70.5">H4</text>
<text x="24.8" y="74.4">R1</text>
<text x="25.1" y="76.7">150</text>
<text x="35" y="76.1">GND</text>
<text x="52.1" y="76">SW2</text>
<text x="98.5" y="77.4">GND</text>
<text x="230.5" y="77.6" transform="rotate(-90 230.5 77.6)">SW1</text>
<text x="47" y="78.5">Power SW</text>
<text x="78.6" y="82.3">+5V</text>
<text x="238.1" y="79.6" transform="rotate(-90 238.1 79.6)">RESET</text>
<text x="241.9" y="80.6">DS1813</text>
<text x="250.9" y="81.2">GND</text>
<text x="25.8" y="87">POWER</text>
<text x="26" y="84.7">D8</text>
<text x="233.1" y="88.8">GND</text>
<text x="21" y="97.7">GND</text>
<text x="224" y="99.7">FTDI Serial2USB</text>
<text x="87.4" y="111.9" transform="rotate(-90 87.4 111.9)">+5V</text>
<text x="234.7" y="112.5">2K7</text>
<text x="254.2" y="112.4">R9</text>
<text x="71.1" y="116.8">Expansion Bus</text>
<text x="76.5" y="114.5">J4</text>
<text x="235.8" y="114.8">R7</text>
<text x="247.1" y="117.6">R8</text>
<text x="247.2" y="119.9">2K7</text>
<text x="254.3" y="114.7">2K7</text>
<text x="260.6" y="118.7">2K7</text>
<text x="260.6" y="121.3">R10</text>
<text x="61.7" y="126.6" transform="rotate(-90 61.7 126.6)">GND</text>
<text x="229.3" y="129.5">GND</text>
<text x="235.9" y="129.8" transform="rotate(-90 235.9 129.8)">J6</text>
<text x="238.1" y="133.6" transform="rotate(-90 238.1 133.6)">GND</text>
<text x="240.7" y="133.2" transform="rotate(-90 240.7 133.2)">CTS</text>
<text x="243.2" y="132.9" transform="rotate(-90 243.2 132.9)">+5V</text>
<text x="245.7" y="133" transform="rotate(-90 245.7 133)">TxD</text>
<text x="248.3" y="133.2" transform="rotate(-90 248.3 133.2)">RxD</text>
<text x="250.8" y="133.2" transform="rotate(-90 250.8 133.2)">RTS</text>
<text x="55.2" y="163.4" transform="rotate(-90 55.2 163.4)">+5V</text>
<text x="84.6" y="178.7" transform="rotate(-90 84.6 178.7)">GND</text>
</g>
<g font-size="1.8">
<text x="240.8" y="31.5">8 OSC_OUT 3</text>
<text x="35.6" y="48">Aux_GND</text>
<text x="66.5" y="121.7">d0</text>
<text x="66.5" y="124.2">d2</text>
<text x="86.4" y="124.2">d3</text>
<text x="86.4" y="121.7">d1</text>
<text x="239.8" y="124.5" transform="rotate(-90 239.8 124.5)">CTS</text>
<text x="247.7" y="122.9">RX</text>
<text x="254.3" y="124.2">RTS</text>
<text x="66" y="131.8">a0</text>
<text x="66.5" y="126.7">d4</text>
<text x="66.5" y="129.3">d6</text>
<text x="86.4" y="126.7">d5</text>
<text x="86.4" y="129.3">d7</text>
<text x="86.9" y="131.8">a1</text>
<text x="66" y="134.4">a2</text>
<text x="66" y="136.9">a4</text>
<text x="86.9" y="134.4">a3</text>
<text x="86.9" y="136.9">a5</text>
<text x="66" y="142">a8</text>
<text x="66" y="139.4">a6</text>
<text x="86.9" y="142">a9</text>
<text x="86.9" y="139.4">a7</text>
<text x="66" y="149.6">a14</text>
<text x="66" y="144.5">a10</text>
<text x="66" y="147.1">a12</text>
<text x="85.9" y="149.6">a15</text>
<text x="85.9" y="144.5">a11</text>
<text x="85.9" y="147.1">a13</text>
</g>
<g font-size="1.8" fill="#000084">
<text x="94" y="118.8">d[0..7]</text>
<text x="94" y="129">a[0..15]</text>
<text x="55.8" y="134.1">d[0..7]</text>
<text x="54.9" y="154.4">a[0..15]</text>
</g>
<text font-size="1.8" fill="#008400" x="244.8" y="124.5" transform="rotate(-90 244.8 124.5)">TX</text>
<g font-size="1.4" fill="#840000">
<text x="238.3" y="70.9">1</text>
<text x="249.8" y="68.3">2</text>
<text x="249.8" y="73.4">3</text>
</g>
<g font-size="1.4" fill="#008484">
<text x="242.2" y="71.6">~{RST}</text>
<text x="243.7" y="69.1">VCC</text>
<text x="243.6" y="74.2">GND</text>
</g>
</svg>
